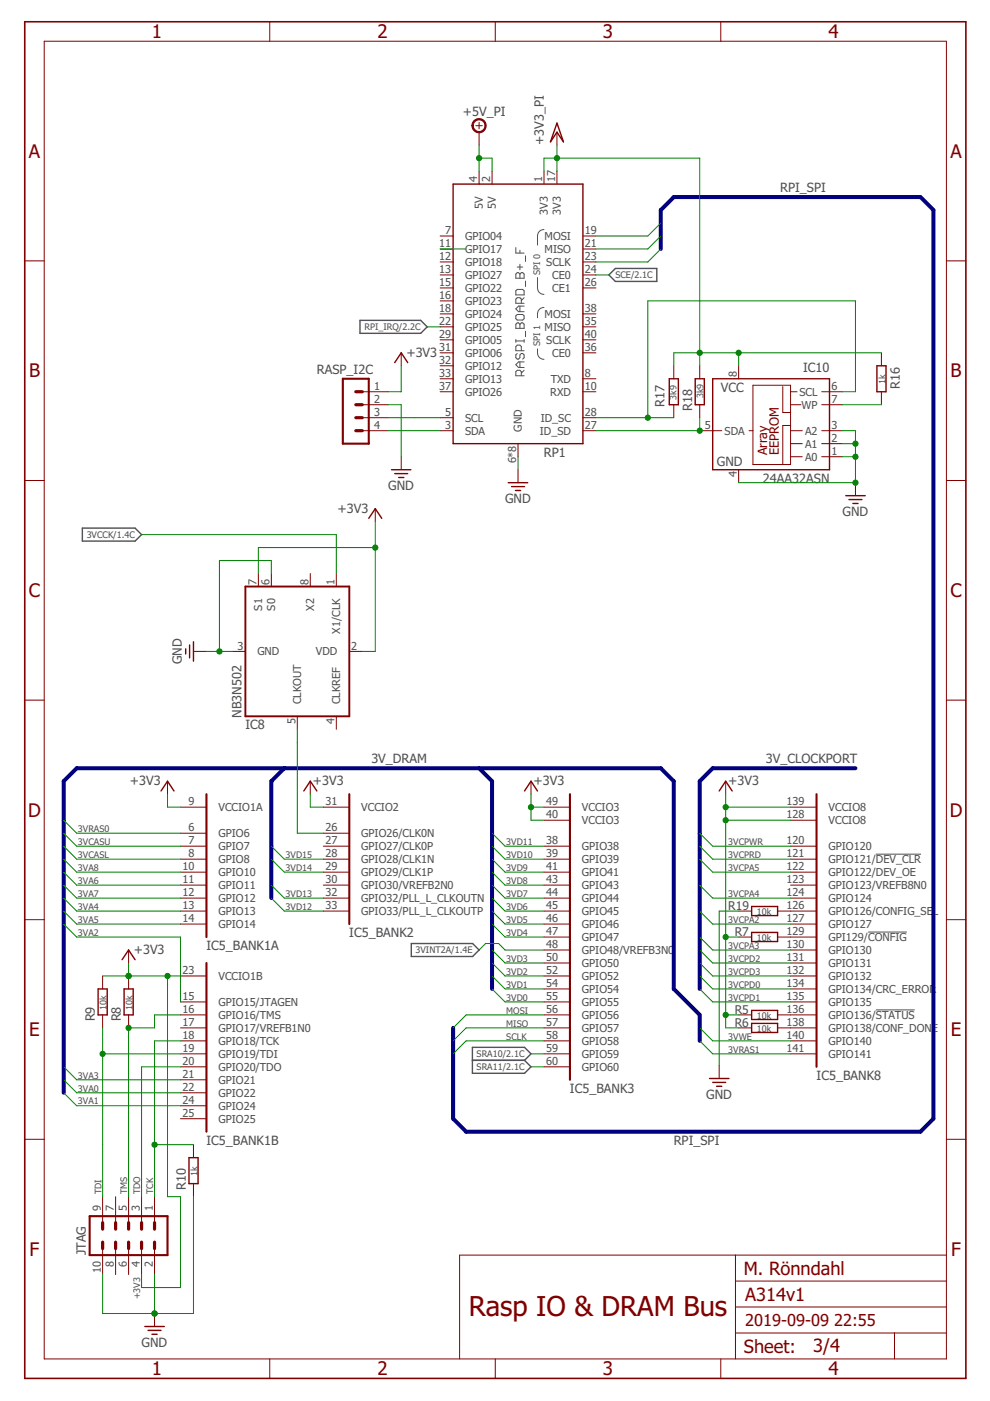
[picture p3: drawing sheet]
<svg xmlns="http://www.w3.org/2000/svg" width="210mm" height="297mm" viewBox="0 0 210 297" stroke-linecap="round" stroke-linejoin="round" font-family="sans-serif">
<g fill="none" stroke="#505050" stroke-width=".21">
<path d="M109.4 52.5v1.2h1.7M109.7 57.8h.2l.3 .3 .3-.3h.3l.3 .3v.9h-1.7v-.9zM109.7 56.6h1.1M110.2 53.1v.6M110.2 56v1.2M110.2 58.1v.9M111.4 54.3v1.1M111.4 59.6v1.1M114 58.8l.1 2.8 .4 .5 .8 .3M115.3 48.7l-.8 .3-.4 .4-.1 2.6M109.4 68.7l.3-.2h.2l.3 .2 .3-.2h.3l.3 .2v.9h-1.7zM109.4 72v.6"/>
<path d="M109.4 72.3h1.7M109.7 61.4h1.1l.3 .3v.8h-1.7v-.8zM109.7 66.7h1.1l.3 .3v.6l-.3 .3h-1.1l-.3-.3v-.6zM109.7 75l-.3 .2v.6l.3 .3h.2l.3-.3v-.6l.3-.2h.3l.3 .2v.6l-.3 .3M110.2 64.9v1.2M110.2 68.7v.9M110.2 76.7v1.2M110.5 79.7v-.9l-.3-.3h-.5l-.3 .3v.9h1.7M110.5 64.3v-.9l-.3-.3h-.5l-.3 .3v.9h1.7M110.5 74.4v-.9l-.3-.3h-.5l-.3 .3v.9h1.7M111.1 78.5l-.6 .6M111.1 76.7h-1.2l-.5 .6 .5 .6h1.2"/>
<path d="M111.1 72v.6M111.1 64.9h-1.2l-.5 .6 .5 .6h1.2M111.1 63.1l-.6 .6M111.4 70.2v1.2M114 74a1.7 1.7 0 0 0 1 2.2h.3M115.3 65.2a1.61 1.61 0 0 0-1.3 2.2M184.1 197.6h8.2M185.7 181.1h9.6M185.7 214.1h8.2"/>
</g>
<path d="M129.1 58.3l1.4-1.4h8.8v2.8h-8.8zM76.3 67.9h12.9l1.4 1.4-1.4 1.4h-12.9zM17.5 112h11.1l1.4 1.3-1.4 1.4h-11.1zM87.2 200h13l1.4 1.4-1.4 1.4h-13zM100.2 222.1h11l1.4 1.3-1.4 1.4 1.4 1.4-1.4 1.4h-11zM100.2 224.8h11" fill="none" stroke="#505050" stroke-width=".3"/>
<g fill="none" stroke="#800000" stroke-width=".3">
<path d="M96.1 39h27.5v55.1h-27.5zM118.1 26.1l1.4 4-1.4-2.1-1.4 2.1zM83.7 76.9l1.4-2.1 1.3 2.1M185.9 77.6h2v5.5h-2zM83 99.6h4.1M141.9 80.3h1.9v5.5h-1.9zM147.4 80.3h1.9v5.5h-1.9zM151.1 80.3h24.8v19.3h-24.8zM78.2 109.9l1.4-2.1 1.3 2.1M83.7 100.4h2.7M84.5 101.2h1.1M107.8 102.3h4.1"/>
<path d="M108.5 103.2h2.7M109.3 104h1.1M179.3 105.1h4.2M180 105.9h2.8M180.8 106.7h1.1M39.4 137.6v1.1M40.2 136.7v2.8M41 136.1v4.1M34.1 167.7l1.4-2.1 1.4 2.1M64.4 167.7l1.4-2.1 1.4 2.1M111.2 167.7l1.4-2.1 1.4 2.1M152.5 167.7l1.4-2.1 1.3 2.1"/>
<path d="M159.4 192.2h5.5v1.9h-5.5zM159.4 197.7h5.5v1.9h-5.5zM20.8 209.7h1.9v5.5h-1.9zM25.9 203.5l1.4-2.1 1.3 2.1M26.3 209.7h1.9v5.5h-1.9zM159.4 214.2h5.5v2h-5.5zM159.4 217h5.5v1.9h-5.5zM150.4 228.7h4.2M151.1 229.5h2.8M151.9 230.3h1.1M40.1 245.4h1.9v5.6h-1.9zM30.7 281.2h4.1"/>
<path d="M31.4 282.1h2.7M32.2 282.9h1.1"/>
</g>
<g fill="none" stroke="#800000" stroke-width=".21">
<path d="M9.4 8.7h191.3v279.4h-191.3zM57.2 4.6v4.1M105 4.6v4.1M152.8 4.6v4.1M100.9 26.6h1.4M101.6 26v1.3M101.6 28v2.8M101.6 36.3v2.7M104.3 36.3v2.7M115.3 36.3v2.7M118.1 28v2.8M118.1 36.3v2.7"/>
<path d="M5.2 55.3h4.2M93.3 52.8h2.8M93.3 55.5h2.8M93.3 58.3h2.8M93.3 50h2.8M123.6 52.8h2.7M123.6 55.5h2.7M123.6 58.3h2.7M123.6 50h2.7M200.7 55.3h4.1M85.1 74.8v2.8M93.3 61h2.8"/>
<path d="M93.3 63.8h2.8M93.3 66.5h2.8M93.3 69.3h2.8M93.3 72.1h2.8M93.3 74.8h2.8M93.3 77.6h2.8M123.6 61h2.7M123.6 66.5h2.7M123.6 69.3h2.7M123.6 72.1h2.7M123.6 74.8h2.7M142.9 77.6v2.7"/>
<path d="M148.4 77.6v2.7M156.6 77.6v2.7M186.9 74.8v2.8M76.8 91.3h5.5M76.8 88.6h5.5M76.8 83.1h5.5M76.8 85.8h5.5M85.1 96.8v2.8M93.3 91.3h2.8M93.3 88.6h2.8M93.3 80.3h2.8M93.3 83.1h2.8"/>
<path d="M109.8 94.1v2.7M109.8 99.6v2.7M123.6 91.3h2.7M123.6 88.6h2.7M123.6 80.3h2.7M123.6 83.1h2.7M142.9 85.8v2.8M148.4 91.3h4.6M148.4 85.8v2.8M156.6 99.6v2.7M158.8 91.3h.8M159.6 81.7h8v16.8h-8z"/>
<path d="M166 82v5.5h1.6M167.6 91.3h2.5M167.6 83.1h1.4M167.6 85.8h2.2M167.6 94.1h2.5M167.6 96.8h2.5M167.6 90.2h-1.6v8.3M174.2 91.3h4.4M174.2 83.1h4.4M174.2 85.8h4.4M174.2 94.1h4.4M174.2 96.8h4.4"/>
<path d="M186.9 83.1v2.7M5.2 101.9h4.2M79.6 107.8v2.8M181.4 102.3v2.8M200.7 101.9h4.1M41 138.1h2.8M49.3 138.1h2.7M54.8 121.6v2.8M57.5 121.6v2.8M65.8 121.6v2.8M71.3 121.6v2.8M74.1 138.1h2.7"/>
<path d="M5.2 148.4h4.2M63 151.9v2.7M71.3 151.9v2.7M200.7 148.4h4.1M35.5 165.6v2.8M38.3 176.7h5.5M38.3 179.4h5.5M38.3 171.1h5.5M65.8 165.6v2.8M68.6 176.7h5.5M68.6 179.4h5.5M68.6 171.1h5.5"/>
<path d="M112.6 165.6v2.8M115.3 179.4h5.5M115.3 171.1h5.5M115.3 173.9h5.5M153.9 165.6v2.8M167.6 179.4h5.5M167.6 171.1h5.5M167.6 173.9h5.5M5.2 195h4.2M38.3 184.9h5.5M38.3 187.7h5.5M38.3 190.4h5.5"/>
<path d="M38.3 193.2h5.5M38.3 195.9h5.5M38.3 182.2h5.5M68.6 184.9h5.5M68.6 187.7h5.5M68.6 190.4h5.5M68.6 193.2h5.5M68.6 182.2h5.5M115.3 184.9h5.5M115.3 187.7h5.5M115.3 190.4h5.5M115.3 193.2h5.5"/>
<path d="M115.3 195.9h5.5M115.3 182.2h5.5M115.3 198.7h5.5M156.6 193.2h2.8M156.6 198.7h2.8M164.9 193.2h8.2M164.9 198.7h8.2M167.6 184.9h5.5M167.6 187.7h5.5M167.6 190.4h5.5M167.6 195.9h5.5M167.6 182.2h5.5"/>
<path d="M200.7 195h4.1M21.8 206.9v2.8M21.8 215.2v2.7M27.3 201.4v2.8M27.3 206.9v2.8M27.3 215.2v2.7M38.3 212.4h5.5M38.3 215.2h5.5M38.3 217.9h5.5M38.3 206.9h5.5M115.3 212.4h5.5M115.3 215.2h5.5"/>
<path d="M115.3 217.9h5.5M115.3 206.9h5.5M115.3 201.4h5.5M115.3 204.2h5.5M115.3 209.7h5.5M156.6 215.2h2.8M156.6 217.9h2.8M164.9 215.2h8.2M164.9 217.9h8.2M167.6 212.4h5.5M167.6 206.9h5.5M167.6 201.4h5.5"/>
<path d="M167.6 204.2h5.5M167.6 209.7h5.5M38.3 220.7h5.5M38.3 223.4h5.5M38.3 226.2h5.5M38.3 228.9h5.5M38.3 231.7h5.5M38.3 234.4h5.5M38.3 237.2h5.5M115.3 220.7h5.5M115.3 223.4h5.5M115.3 226.2h5.5"/>
<path d="M152.5 225.9v2.8M167.6 220.7h5.5M167.6 223.4h5.5M5.2 241.6h4.2M21.8 253.7v5.5M24.5 253.7v5.5M27.3 253.7v5.5M30 253.7v5.5M32.8 253.7v5.5M41 242.7v2.7M41 251v2.7M200.7 241.6h4.1"/>
<path d="M21.8 264.7v5.5M24.5 264.7v5.5M27.3 264.7v5.5M30 264.7v5.5M32.8 264.7v5.5M32.8 278.5v2.7M155.9 266.1v22M155.9 277.1h44.8M155.9 271.6h44.8M200.7 266.1h-103.2v22M57.2 288.1v4.1M105 288.1v4.1"/>
<path d="M152.8 288.1v4.1M155.9 282.6h44.8M189.7 282.6v5.5"/>
</g>
<path d="M72.7 80.3h5.5v13.8h-5.5zM43.8 168.4v30.3M74.1 168.4v27.5M120.8 168.4v60.5M173.1 168.4v57.8M43.8 204.2v35.7M19 257.9h16.5v8.2h-16.5z" fill="none" stroke="#800000" stroke-width=".44"/>
<path d="M100.4 25.6a1.52 1.52 0 0 1 2.4 .2 1.52 1.52 0 0 1-.8 2.3 1.52 1.52 0 0 1-1.9-1.5h.2a1.24 1.24 0 0 1 1.8-1.1 1.24 1.24 0 0 1 .3 2.1 1.24 1.24 0 0 1-2-.7l-.1-.3h-.2z" fill-rule="evenodd" fill="#800000" stroke="#800000" stroke-width=".21"/>
<path d="M52 124.4h22.1v27.5h-22.1z" fill="none" stroke="#800000" stroke-width=".4"/>
<g fill="none" stroke="#800000" stroke-width=".68">
<path d="M75.4 88.6h1.4M75.4 85.8h1.4M75.4 83.1h1.4M75.4 91.3h1.4M21.8 259.2v1.4M24.5 259.2v1.4M27.3 259.2v1.4M30 259.2v1.4M32.8 259.2v1.4M21.8 263.4v1.3M24.5 263.4v1.3M27.3 263.4v1.3"/>
<path d="M30 263.4v1.3M32.8 263.4v1.3"/>
</g>
<path d="M5.2 4.6h199.6v287.6h-199.6z" fill="none" stroke="#800000" stroke-width=".34"/>
<path d="M140.1 52.8v-8.3l2.8-2.7h52.3l2.7 2.7v192.7l-2.7 2.7h-96.4l-2.7-2.7v-19.3M60.3 162.9l-2.8 2.7v24.8M101.6 162.9l2.7 2.7v44.1M181.4 162.9h-30.3l-2.7 2.7v44.1M148.4 220.7v-5.5l-5.5-5.5v-44.1l-2.8-2.7h-123.8l-2.8 2.7v66.1" fill="none" stroke="#000080" stroke-width=".85"/>
<g fill="none" stroke="#008000" stroke-width=".21">
<path d="M101.6 30.8v5.5M101.6 33.5h2.7v2.8M115.3 36.3v-2.8h33.1v44.1M118.1 30.8v5.5M93.3 52.8h5.5M126.3 58.3h2.8M140.1 47.3l-2.7 2.7h-11.1M140.1 50l-2.7 2.8h-11.1M140.1 52.8l-2.7 2.7h-11.1M85.1 77.6v5.5h-2.8M90.6 69.3h2.7M156.6 74.8v2.8"/>
<path d="M186.9 74.8h-44v2.8M82.3 85.8h2.8v11M82.3 91.3h11M82.3 88.6h11M109.8 96.8v2.8M126.3 88.6h16.6M148.4 88.6v2.7h-22.1M178.6 85.8h8.3M178.6 91.3h2.8v11h-24.8M178.6 83.1h2.8v-19.3h-44v24.8M178.6 94.1h2.8M178.6 96.8h2.8"/>
<path d="M30 113.3h41.3v8.3M79.6 110.6v27.5h-2.8M79.6 116.1h-24.8v5.5M43.8 138.1h5.5M57.5 121.6v-2.7h-11v19.2M63 154.6v22.1h5.6M13.5 173.9l2.8 2.8h22M13.5 179.4l2.8 2.8h22M13.5 176.7l2.8 2.7h22M35.5 168.4v2.7h2.8M57.5 179.4l2.8 2.8h8.3M65.8 168.4v2.7h2.8"/>
<path d="M104.3 179.4l2.8 2.8h8.2M104.3 176.7l2.8 2.7h8.2M112.6 171.1h2.7M112.6 168.4v5.5h2.7M148.4 179.4l2.7 2.8h16.5M148.4 176.7l2.7 2.7h16.5M153.9 168.4v49.5h2.7M153.9 171.1h13.7M153.9 173.9h13.7M13.5 190.4l2.8 2.8h22M13.5 195.9l2.8 2.8h22v13.7M13.5 182.2l2.8 2.7h22"/>
<path d="M13.5 193.2l2.8 2.7h22M13.5 187.7l2.8 2.7h22M13.5 184.9l2.8 2.8h22M57.5 190.4l2.8 2.8h8.3M57.5 182.2l2.8 2.7h8.3M57.5 187.7l2.8 2.7h8.3M104.3 190.4l2.8 2.8h8.2M104.3 195.9l2.8 2.8h8.2M104.3 182.2l2.8 2.7h8.2M104.3 193.2l2.8 2.7h8.2M104.3 187.7l2.8 2.7h8.2M104.3 184.9l2.8 2.8h8.2"/>
<path d="M148.4 182.2l2.7 2.7h16.5M148.4 193.2l2.7 2.7h16.5M148.4 187.7l2.7 2.7h16.5M148.4 198.7l2.7 2.7h16.5M153.9 198.7h2.7M156.6 193.2h-4.1v32.7M21.8 217.9v35.8M21.8 206.9h16.5M27.3 204.2v2.7M35.5 206.9v46.8h2.8v19.3h-8.3v-2.8M38.3 215.2h-5.5v2.7h-5.5v35.8M101.6 201.4l1.4-1.4h2.7l1.4 1.4h8.2"/>
<path d="M104.3 204.2l2.8 2.7h8.2M104.3 209.7l2.8 2.7h8.2M104.3 206.9l2.8 2.8h8.2M104.3 201.4l2.8 2.8h8.2M115.3 217.9h-16.5l-2.7 2.8M115.3 215.2h-16.5l-2.7 2.7M148.4 204.2l2.7 2.7h16.5M148.4 217.9l2.7 2.8h16.5M148.4 209.7l2.7 2.7h16.5M148.4 206.9l2.7 2.8h16.5M148.4 201.4l2.7 2.8h16.5M153.9 215.2h2.7"/>
<path d="M13.5 231.7l2.8 2.7h22M13.5 228.9l2.8 2.8h22M13.5 226.2l2.8 2.7h22M21.8 223.4h16.5M38.3 220.7h-5.5v33M38.3 226.2h-8.3v27.5M112.6 226.2h2.7M112.6 223.4h2.7M115.3 220.7h-16.5l-2.7 2.7M148.4 220.7l2.7 2.7h16.5M32.8 242.7h8.2M41 253.7v24.8h-19.2v-8.3"/>
<path d="M32.8 270.2v8.3"/>
</g>
<g fill="#008000" stroke="#008000" stroke-width=".21">
<circle cx="32.8" cy="278.5" r=".55"/>
<circle cx="46.5" cy="138.1" r=".55"/>
<circle cx="181.4" cy="94.1" r=".55"/>
<circle cx="181.4" cy="96.8" r=".55"/>
<circle cx="181.4" cy="102.3" r=".55"/>
<circle cx="79.6" cy="116.1" r=".55"/>
<circle cx="153.9" cy="215.2" r=".55"/>
<circle cx="153.9" cy="171.1" r=".55"/>
<circle cx="153.9" cy="198.7" r=".55"/>
<circle cx="153.9" cy="173.9" r=".55"/>
<circle cx="27.3" cy="206.9" r=".55"/>
<circle cx="35.5" cy="206.9" r=".55"/>
<circle cx="112.6" cy="171.1" r=".55"/>
<circle cx="101.6" cy="33.5" r=".55"/>
<circle cx="27.3" cy="217.9" r=".55"/>
<circle cx="21.8" cy="223.4" r=".55"/>
<circle cx="32.8" cy="242.7" r=".55"/>
<circle cx="148.4" cy="91.3" r=".55"/>
<circle cx="156.6" cy="74.8" r=".55"/>
<circle cx="148.4" cy="74.8" r=".55"/>
<circle cx="118.1" cy="33.5" r=".55"/>
<circle cx="137.4" cy="88.6" r=".55"/>
</g>
<text font-size="5.8" fill="#800000" x="99.4" y="279">Rasp IO &amp; DRAM Bus</text>
<g font-size="4" fill="#800000">
<text x="32.2" y="8.1">1</text>
<text x="80" y="8.1">2</text>
<text x="127.8" y="8.1">3</text>
<text x="175.7" y="8.1">4</text>
<text x="6.1" y="33.4">A</text>
<text x="201.5" y="33.4">A</text>
<text x="6.1" y="80">B</text>
<text x="201.6" y="80">B</text>
<text x="6.1" y="126.6">C</text>
<text x="201.5" y="126.6">C</text>
<text x="6" y="173.1">D</text>
<text x="201.4" y="173.1">D</text>
<text x="6.2" y="219.7">E</text>
<text x="201.6" y="219.7">E</text>
<text x="6.3" y="266.3">F</text>
<text x="201.7" y="266.3">F</text>
<text x="32.2" y="291.6">1</text>
<text x="80" y="291.6">2</text>
<text x="127.8" y="291.6">3</text>
<text x="175.7" y="291.6">4</text>
</g>
<g font-size="3.9" fill="#800000">
<text x="157.7" y="270.2">M. Rönndahl</text>
<text x="158" y="275.7">A314v1</text>
<text x="157.7" y="286.9">Sheet:</text>
<text x="172.4" y="286.7">3/4</text>
</g>
<g font-size="3.5" fill="#800000">
<text x="158" y="281.2">2019-09-09</text>
<text x="176.9" y="281.2">22:55</text>
</g>
<g font-size="2.7" fill="#505050">
<text x="98.1" y="24.6">+5V_PI</text>
<text x="115.3" y="30.8" transform="rotate(-90 115.3 30.8)">+3V3_PI</text>
<text x="165.4" y="40.7">RPI_SPI</text>
<text x="86.2" y="75.6">+3V3</text>
<text x="67.2" y="79.2">RASP_I2C</text>
<text x="152.8" y="83.1">VCC</text>
<text x="170.3" y="78.9">IC10</text>
<text x="190.8" y="82.5" transform="rotate(-90 190.8 82.5)">R16</text>
<text x="140.9" y="86.3" transform="rotate(-90 140.9 86.3)">R17</text>
<text x="146.7" y="87.2" transform="rotate(-90 146.7 87.2)">R18</text>
<text x="115.3" y="96.8">RP1</text>
<text x="152" y="98.8">GND</text>
<text x="82.3" y="104">GND</text>
<text x="107.1" y="106.7">GND</text>
<text x="161.8" y="102.3">24AA32ASN</text>
<text x="71.6" y="108.7">+3V3</text>
<text x="178.6" y="109.5">GND</text>
<text x="38.5" y="140.8" transform="rotate(-90 38.5 140.8)">GND</text>
<text x="51.2" y="152.2" transform="rotate(-90 51.2 152.2)">NB3N502</text>
<text x="52" y="154.6">IC8</text>
<text x="78.7" y="161.8">3V_DRAM</text>
<text x="162.4" y="161.8">3V_CLOCKPORT</text>
<text x="27.5" y="166.5">+3V3</text>
<text x="66.3" y="166.5">+3V3</text>
<text x="113.1" y="166.5">+3V3</text>
<text x="154.4" y="166.5">+3V3</text>
<text x="28.4" y="202.2">+3V3</text>
<text x="43.8" y="201.4">IC5_BANK1A</text>
<text x="74.1" y="198.7">IC5_BANK2</text>
<text x="20.1" y="216.6" transform="rotate(-90 20.1 216.6)">R9</text>
<text x="25.6" y="216.6" transform="rotate(-90 25.6 216.6)">R8</text>
<text x="120.8" y="231.7">IC5_BANK3</text>
<text x="149.7" y="233.1">GND</text>
<text x="173.1" y="228.9">IC5_BANK8</text>
<text x="43.8" y="242.7">IC5_BANK1B</text>
<text x="142.9" y="242.7">RPI_SPI</text>
<text x="39.4" y="252.3" transform="rotate(-90 39.4 252.3)">R10</text>
<text x="18.2" y="266.1" transform="rotate(-90 18.2 266.1)">JTAG</text>
<text x="30" y="285.6">GND</text>
</g>
<g font-size="2.7" fill="#800000">
<text x="162.7" y="96.6" transform="rotate(-90 162.7 96.6)">Array</text>
<text x="165.1" y="96.6" transform="rotate(-90 165.1 96.6)">EEPROM</text>
</g>
<g font-size="2.6" fill="#505050">
<text x="154.4" y="192.9">R19</text>
<text x="155.8" y="198.4">R7</text>
<text x="155.8" y="214.9">R5</text>
<text x="155.8" y="217.7">R6</text>
</g>
<g font-size="2.3" fill="#505050">
<text x="101.2" y="38.6" transform="rotate(-90 101.2 38.6)">4</text>
<text x="103.9" y="38.6" transform="rotate(-90 103.9 38.6)">2</text>
<text x="114.9" y="38.6" transform="rotate(-90 114.9 38.6)">1</text>
<text x="117.7" y="38.6" transform="rotate(-90 117.7 38.6)">17</text>
<text x="102.4" y="44.2" transform="rotate(-90 102.4 44.2)">5V</text>
<text x="105.2" y="44.2" transform="rotate(-90 105.2 44.2)">5V</text>
<text x="116.2" y="45.5" transform="rotate(-90 116.2 45.5)">3V3</text>
<text x="118.9" y="45.5" transform="rotate(-90 118.9 45.5)">3V3</text>
<text x="93.1" y="52.4">11</text>
<text x="94.4" y="49.7">7</text>
<text x="98.6" y="53.6">GPIO17</text>
<text x="98.6" y="50.9">GPIO04</text>
<text x="115.5" y="50.9">MOSI</text>
<text x="115.5" y="53.6">MISO</text>
<text x="124" y="49.7">19</text>
<text x="124" y="52.4">21</text>
<text x="93.1" y="55.2">12</text>
<text x="93.1" y="57.9">13</text>
<text x="98.6" y="56.4">GPIO18</text>
<text x="98.6" y="59.1">GPIO27</text>
<text x="115.8" y="56.4">SCLK</text>
<text x="117.1" y="59.1">CE0</text>
<text x="124" y="55.2">23</text>
<text x="124" y="57.9">24</text>
<text x="93.1" y="60.7">15</text>
<text x="93.1" y="63.4">16</text>
<text x="98.6" y="61.9">GPIO22</text>
<text x="98.6" y="64.6">GPIO23</text>
<text x="117.1" y="61.9">CE1</text>
<text x="124" y="60.7">26</text>
<text x="93.1" y="66.2">18</text>
<text x="93.1" y="68.9">22</text>
<text x="93.1" y="71.7">29</text>
<text x="98.6" y="67.4">GPIO24</text>
<text x="98.6" y="70.1">GPIO25</text>
<text x="115.5" y="67.4">MOSI</text>
<text x="115.5" y="70.1">MISO</text>
<text x="124" y="66.2">38</text>
<text x="124" y="68.9">35</text>
<text x="124" y="71.7">40</text>
<text x="93.1" y="74.4">31</text>
<text x="93.1" y="77.2">32</text>
<text x="98.6" y="72.9">GPIO05</text>
<text x="98.6" y="75.6">GPIO06</text>
<text x="115.8" y="72.9">SCLK</text>
<text x="117.1" y="75.6">CE0</text>
<text x="124" y="74.4">36</text>
<text x="79.3" y="82.7">1</text>
<text x="93.1" y="79.9">33</text>
<text x="93.1" y="82.7">37</text>
<text x="98.6" y="78.4">GPIO12</text>
<text x="98.6" y="81.1">GPIO13</text>
<text x="98.6" y="83.9">GPIO26</text>
<text x="116.7" y="83.9">RXD</text>
<text x="116.8" y="81.1">TXD</text>
<text x="124" y="79.9">8</text>
<text x="124" y="82.7">10</text>
<text x="156.2" y="79.9" transform="rotate(-90 156.2 79.9)">8</text>
<text x="169.5" y="83.9">SCL</text>
<text x="176.3" y="82.7">6</text>
<text x="79.3" y="85.4">2</text>
<text x="79.3" y="88.2">3</text>
<text x="94.4" y="88.2">5</text>
<text x="98.6" y="89.4">SCL</text>
<text x="114.6" y="89.4">ID_SC</text>
<text x="124" y="88.2">28</text>
<text x="170" y="86.6">WP</text>
<text x="176.3" y="85.4">7</text>
<text x="79.3" y="90.9">4</text>
<text x="94.4" y="90.9">3</text>
<text x="98.6" y="92.1">SDA</text>
<text x="110.7" y="91.5" transform="rotate(-90 110.7 91.5)">GND</text>
<text x="114.5" y="92.1">ID_SD</text>
<text x="124" y="90.9">27</text>
<text x="149.5" y="90.9">5</text>
<text x="153.6" y="92.1">SDA</text>
<text x="170.7" y="94.9">A1</text>
<text x="170.7" y="92.1">A2</text>
<text x="176.3" y="93.7">2</text>
<text x="176.3" y="90.9">3</text>
<text x="109.4" y="98.3" transform="rotate(-90 109.4 98.3)">6*8</text>
<text x="156.2" y="101.2" transform="rotate(-90 156.2 101.2)">4</text>
<text x="170.7" y="97.7">A0</text>
<text x="176.3" y="96.4">1</text>
<text x="54.4" y="124" transform="rotate(-90 54.4 124)">7</text>
<text x="57.2" y="124" transform="rotate(-90 57.2 124)">6</text>
<text x="65.4" y="124" transform="rotate(-90 65.4 124)">8</text>
<text x="70.9" y="124" transform="rotate(-90 70.9 124)">1</text>
<text x="55.6" y="129.4" transform="rotate(-90 55.6 129.4)">S1</text>
<text x="58.4" y="129.4" transform="rotate(-90 58.4 129.4)">S0</text>
<text x="66.6" y="129.5" transform="rotate(-90 66.6 129.5)">X2</text>
<text x="50.4" y="137.7">3</text>
<text x="72.1" y="134.3" transform="rotate(-90 72.1 134.3)">X1/CLK</text>
<text x="74.4" y="137.7">2</text>
<text x="54.6" y="138.9">GND</text>
<text x="66.9" y="138.9">VDD</text>
<text x="63.9" y="149.3" transform="rotate(-90 63.9 149.3)">CLKOUT</text>
<text x="72.1" y="149.3" transform="rotate(-90 72.1 149.3)">CLKREF</text>
<text x="62.7" y="153.5" transform="rotate(-90 62.7 153.5)">5</text>
<text x="70.9" y="153.5" transform="rotate(-90 70.9 153.5)">4</text>
<text x="40" y="170.8">9</text>
<text x="46.3" y="172">VCCIO1A</text>
<text x="69" y="170.8">31</text>
<text x="76.6" y="172">VCCIO2</text>
<text x="115.8" y="173.5">40</text>
<text x="115.8" y="170.8">49</text>
<text x="123.4" y="172">VCCIO3</text>
<text x="166.8" y="173.5">128</text>
<text x="166.8" y="170.8">139</text>
<text x="175.7" y="172">VCCIO8</text>
<text x="40" y="176.3">6</text>
<text x="40" y="179">7</text>
<text x="46.3" y="177.5">GPIO6</text>
<text x="69" y="176.3">26</text>
<text x="69" y="179">27</text>
<text x="76.6" y="177.5">GPIO26/CLK0N</text>
<text x="115.8" y="179">38</text>
<text x="123.4" y="174.7">VCCIO3</text>
<text x="166.8" y="179">120</text>
<text x="175.7" y="174.7">VCCIO8</text>
<text x="38.7" y="184.5">10</text>
<text x="40" y="181.8">8</text>
<text x="46.3" y="185.7">GPIO10</text>
<text x="46.3" y="180.2">GPIO7</text>
<text x="46.3" y="183">GPIO8</text>
<text x="69" y="181.8">28</text>
<text x="69" y="184.5">29</text>
<text x="76.6" y="180.2">GPIO27/CLK0P</text>
<text x="76.6" y="183">GPIO28/CLK1N</text>
<text x="76.6" y="185.7">GPIO29/CLK1P</text>
<text x="115.8" y="181.8">39</text>
<text x="115.8" y="184.5">41</text>
<text x="123.4" y="180.2">GPIO38</text>
<text x="123.4" y="183">GPIO39</text>
<text x="123.4" y="185.7">GPIO41</text>
<text x="166.8" y="181.8">121</text>
<text x="166.8" y="184.5">122</text>
<text x="175.7" y="180.2">GPIO120</text>
<text x="175.7" y="183">GPIO121/DEV_CLR</text>
<text x="175.7" y="185.7">GPIO122/DEV_OE</text>
<text x="38.7" y="187.3">11</text>
<text x="38.7" y="190">12</text>
<text x="46.3" y="188.5">GPIO11</text>
<text x="46.3" y="191.2">GPIO12</text>
<text x="69" y="187.3">30</text>
<text x="69" y="190">32</text>
<text x="76.6" y="188.5">GPIO30/VREFB2N0</text>
<text x="76.6" y="191.2">GPIO32/PLL_L_CLKOUTN</text>
<text x="115.8" y="187.3">43</text>
<text x="115.8" y="190">44</text>
<text x="123.4" y="188.5">GPIO43</text>
<text x="123.4" y="191.2">GPIO44</text>
<text x="166.8" y="187.3">123</text>
<text x="166.8" y="190">124</text>
<text x="175.7" y="188.5">GPIO123/VREFB8N0</text>
<text x="175.7" y="191.2">GPIO124</text>
<text x="38.7" y="192.8">13</text>
<text x="38.7" y="195.5">14</text>
<text x="46.3" y="194">GPIO13</text>
<text x="46.3" y="196.7">GPIO14</text>
<text x="69" y="192.8">33</text>
<text x="76.6" y="194">GPIO33/PLL_L_CLKOUTP</text>
<text x="115.8" y="192.8">45</text>
<text x="115.8" y="195.5">46</text>
<text x="123.4" y="194">GPIO45</text>
<text x="123.4" y="196.7">GPIO46</text>
<text x="166.8" y="192.8">126</text>
<text x="166.8" y="195.5">127</text>
<text x="175.7" y="194">GPIO126/CONFIG_SEL</text>
<text x="175.7" y="196.7">GPIO127</text>
<text x="115.8" y="198.3">47</text>
<text x="115.8" y="201">48</text>
<text x="115.8" y="203.8">50</text>
<text x="123.4" y="199.5">GPIO47</text>
<text x="123.4" y="202.2">GPIO48/VREFB3N0</text>
<text x="166.8" y="198.3">129</text>
<text x="166.8" y="201">130</text>
<text x="166.8" y="203.8">131</text>
<text x="175.7" y="199.5">GPI129/CONFIG</text>
<text x="175.7" y="202.2">GPIO130</text>
<text x="38.7" y="206.5">23</text>
<text x="46.3" y="207.7">VCCIO1B</text>
<text x="115.8" y="206.5">52</text>
<text x="115.8" y="209.3">54</text>
<text x="123.4" y="205">GPIO50</text>
<text x="123.4" y="207.7">GPIO52</text>
<text x="166.8" y="206.5">132</text>
<text x="166.8" y="209.3">134</text>
<text x="175.7" y="205">GPIO131</text>
<text x="175.7" y="207.7">GPIO132</text>
<text x="38.7" y="212">15</text>
<text x="38.7" y="214.8">16</text>
<text x="46.3" y="213.3">GPIO15/JTAGEN</text>
<text x="115.8" y="212">55</text>
<text x="115.8" y="214.8">56</text>
<text x="123.4" y="210.5">GPIO54</text>
<text x="123.4" y="213.3">GPIO55</text>
<text x="166.8" y="212">135</text>
<text x="166.8" y="214.8">136</text>
<text x="175.7" y="210.5">GPIO134/CRC_ERROR</text>
<text x="175.7" y="213.3">GPIO135</text>
<text x="38.7" y="217.5">17</text>
<text x="38.7" y="220.3">18</text>
<text x="46.3" y="216">GPIO16/TMS</text>
<text x="46.3" y="218.8">GPIO17/VREFB1N0</text>
<text x="46.3" y="221.5">GPIO18/TCK</text>
<text x="115.8" y="217.5">57</text>
<text x="115.8" y="220.3">58</text>
<text x="123.4" y="216">GPIO56</text>
<text x="123.4" y="218.8">GPIO57</text>
<text x="123.4" y="221.5">GPIO58</text>
<text x="166.8" y="217.5">138</text>
<text x="166.8" y="220.3">140</text>
<text x="175.7" y="216">GPIO136/STATUS</text>
<text x="175.7" y="218.8">GPIO138/CONF_DONE</text>
<text x="175.7" y="221.5">GPIO140</text>
<text x="38.7" y="223.1">19</text>
<text x="38.7" y="225.8">20</text>
<text x="46.3" y="224.3">GPIO19/TDI</text>
<text x="46.3" y="227">GPIO20/TDO</text>
<text x="115.8" y="223.1">59</text>
<text x="115.8" y="225.8">60</text>
<text x="123.4" y="224.3">GPIO59</text>
<text x="123.4" y="227">GPIO60</text>
<text x="166.8" y="223.1">141</text>
<text x="175.7" y="224.3">GPIO141</text>
<text x="38.7" y="228.6">21</text>
<text x="38.7" y="231.3">22</text>
<text x="46.3" y="229.8">GPIO21</text>
<text x="46.3" y="232.5">GPIO22</text>
<text x="38.7" y="234.1">24</text>
<text x="38.7" y="236.8">25</text>
<text x="46.3" y="235.3">GPIO24</text>
<text x="46.3" y="238">GPIO25</text>
<text x="21.4" y="256.7" transform="rotate(-90 21.4 256.7)">9</text>
<text x="24.1" y="256.7" transform="rotate(-90 24.1 256.7)">7</text>
<text x="26.9" y="256.7" transform="rotate(-90 26.9 256.7)">5</text>
<text x="29.6" y="256.7" transform="rotate(-90 29.6 256.7)">3</text>
<text x="32.4" y="256.7" transform="rotate(-90 32.4 256.7)">1</text>
<text x="21.4" y="269.8" transform="rotate(-90 21.4 269.8)">10</text>
<text x="24.1" y="268.5" transform="rotate(-90 24.1 268.5)">8</text>
<text x="26.9" y="268.5" transform="rotate(-90 26.9 268.5)">6</text>
<text x="29.6" y="268.5" transform="rotate(-90 29.6 268.5)">4</text>
<text x="32.4" y="268.5" transform="rotate(-90 32.4 268.5)">2</text>
</g>
<g font-size="1.9" fill="#505050">
<text x="114.5" y="58.3" transform="rotate(-90 114.5 58.3)">SPI 0</text>
<text x="130.5" y="59">SCE/2.1C</text>
<text x="77.3" y="70">RPI_IRQ/2.2C</text>
<text x="114.5" y="73.4" transform="rotate(-90 114.5 73.4)">SPI 1</text>
<text x="187.7" y="81.4" transform="rotate(-90 187.7 81.4)">1k</text>
<text x="143.4" y="84.8" transform="rotate(-90 143.4 84.8)">3k9</text>
<text x="149.2" y="84.4" transform="rotate(-90 149.2 84.4)">3k9</text>
<text x="18.4" y="114">3VCCK/1.4C</text>
<text x="16.5" y="179.1">3VCASU</text>
<text x="16.5" y="176.4">3VRAS0</text>
<text x="107.4" y="179.1">3VD11</text>
<text x="154.4" y="179.1">3VCPWR</text>
<text x="16.5" y="184.6">3VA8</text>
<text x="16.5" y="181.9">3VCASL</text>
<text x="60.6" y="184.6">3VD14</text>
<text x="60.6" y="181.9">3VD15</text>
<text x="107.4" y="181.9">3VD10</text>
<text x="107.4" y="184.6">3VD9</text>
<text x="154.4" y="184.6">3VCPA5</text>
<text x="154.4" y="181.9">3VCPRD</text>
<text x="16.5" y="190.1">3VA7</text>
<text x="16.5" y="187.4">3VA6</text>
<text x="60.6" y="190.1">3VD13</text>
<text x="107.4" y="190.1">3VD7</text>
<text x="107.4" y="187.4">3VD8</text>
<text x="154.4" y="190.1">3VCPA4</text>
<text x="16.5" y="195.6">3VA5</text>
<text x="16.5" y="192.9">3VA4</text>
<text x="60.6" y="192.9">3VD12</text>
<text x="107.4" y="195.6">3VD5</text>
<text x="107.4" y="192.9">3VD6</text>
<text x="154.4" y="195.6">3VCPA2</text>
<text x="160.5" y="194">10k</text>
<text x="16.5" y="198.4">3VA2</text>
<text x="88.1" y="202.1">3VINT2A/1.4E</text>
<text x="107.4" y="203.9">3VD3</text>
<text x="107.4" y="198.4">3VD4</text>
<text x="154.4" y="203.9">3VCPD2</text>
<text x="154.4" y="201.1">3VCPA3</text>
<text x="160.5" y="199.5">10k</text>
<text x="107.4" y="209.4">3VD1</text>
<text x="107.4" y="206.6">3VD2</text>
<text x="154.4" y="209.4">3VCPD0</text>
<text x="154.4" y="206.6">3VCPD3</text>
<text x="22.6" y="214.1" transform="rotate(-90 22.6 214.1)">10k</text>
<text x="28.1" y="214.1" transform="rotate(-90 28.1 214.1)">10k</text>
<text x="107.4" y="214.9">MOSI</text>
<text x="107.4" y="212.2">3VD0</text>
<text x="154.4" y="212.2">3VCPD1</text>
<text x="107.4" y="217.7">MISO</text>
<text x="107.4" y="220.4">SCLK</text>
<text x="154.4" y="220.4">3VWE</text>
<text x="160.5" y="216">10k</text>
<text x="160.5" y="218.8">10k</text>
<text x="101" y="226.9">SRA11/2.1C</text>
<text x="101" y="224.1">SRA10/2.1C</text>
<text x="154.4" y="223.2">3VRAS1</text>
<text x="16.5" y="231.4">3VA0</text>
<text x="16.5" y="228.7">3VA3</text>
<text x="16.5" y="234.2">3VA1</text>
<text x="41.9" y="249.3" transform="rotate(-90 41.9 249.3)">1k</text>
<text x="21.5" y="253.2" transform="rotate(-90 21.5 253.2)">TDI</text>
<text x="27" y="253.2" transform="rotate(-90 27 253.2)">TMS</text>
<text x="29.7" y="253.2" transform="rotate(-90 29.7 253.2)">TDO</text>
<text x="32.5" y="253.2" transform="rotate(-90 32.5 253.2)">TCK</text>
<text x="29.7" y="275.4" transform="rotate(-90 29.7 275.4)">+3V3</text>
</g>
</svg>
